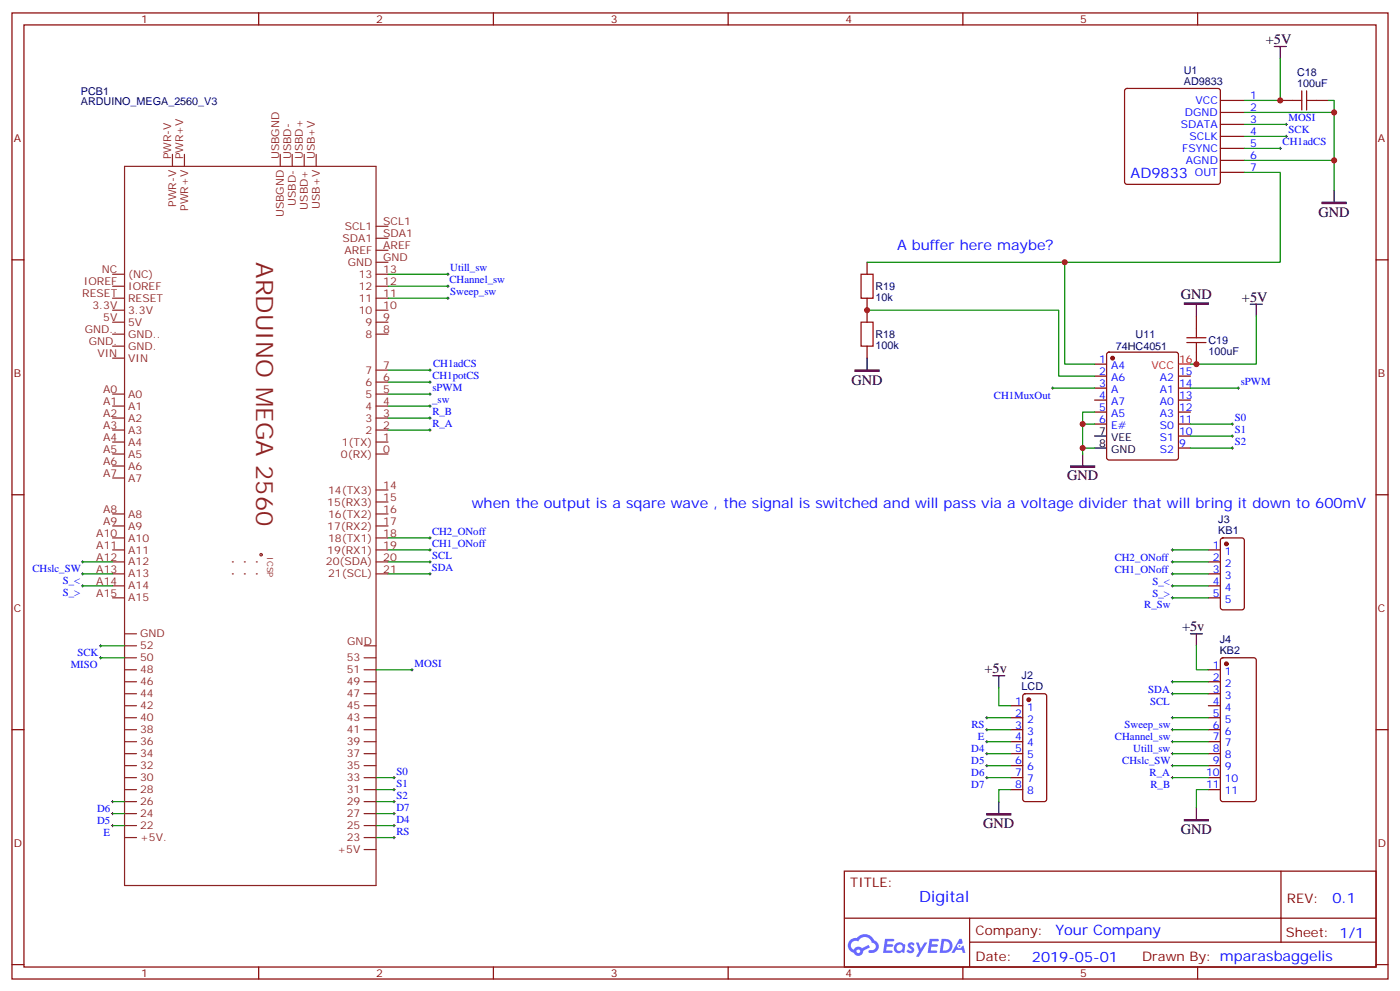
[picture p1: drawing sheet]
<svg xmlns="http://www.w3.org/2000/svg" width="412mm" height="292mm" viewBox="0 0 412 292" stroke-linecap="round" stroke-linejoin="round" font-family="sans-serif">
<g fill="none" stroke="#870000" stroke-width=".35">
<path d="M3.5 3.8h405.4v284.3h-405.4zM7.1 7.3h398.2v277.3h-398.2zM76.2 3.8v3.5M145.3 3.8v3.5M214.5 3.8v3.5M283.6 3.8v3.5M352.8 3.8v3.5M3.5 76.5h3.6M405.3 76.5h3.6M3.5 145.6h3.6M405.3 145.6h3.6M3.5 214.8h3.6"/>
<path d="M405.3 214.8h3.6M248.7 256.4h156.6v28.2h-156.6zM377.3 256.4v20.9M248.7 270.2h156.5M285.6 277.3h119.6M285.6 270.2v14.2M3.5 283.9h3.6M76.2 284.6v3.5M145.3 284.6v3.5M214.5 284.6v3.5M283.6 284.6v3.5M352.8 284.6v3.5"/>
<path d="M405.3 283.9h3.6"/>
</g>
<g fill="#5487ff">
<path d="M267.7 277.6a1.22 1.22 0 0 1 1.7 .2l-.4 .6a.47 .47 0 0 0-.3-.4 .47 .47 0 0 0-.5 .2l.1 .2a1.14 1.14 0 0 1 .8 1.8 1.14 1.14 0 0 1-1.9 0l-.2-.2 .5-.6 .7 .5a.29 .29 0 0 0 .3-.3 .29 .29 0 0 0-.2-.3 1.04 1.04 0 0 1-.6-1.7z"/>
<path d="M260.7 276.3h2.4l.3 .2-.2 .5-1.8 .1-.1 .8h1.5l.3 .4-.3 .4h-1.6l-.2 1.1h1.7l.2 .3-.2 .3-2.6 .1z"/>
<path d="M273.8 276.3h2.4l.3 .2-.1 .5-1.8 .1-.2 .8h1.6l.3 .4-.4 .4h-1.6l-.1 1.1h1.7l.2 .3-.2 .3-2.6 .1z"/>
<path d="M282.6 276.3h.7l.3 1.3-.6 .3a.69 .69 0 0 0-1 .3 .69 .69 0 0 0 .4 .9 .69 .69 0 0 0 .9-.6l.5-.2 .6 2.2h-.8l-.2-.9h-1.8l-.5 .9h-.8z"/>
<path d="M269.8 277.4h.8l.6 1.8 1.1-1.8h.9l-2.6 4.2h-.8l.9-1.5z"/>
<path d="M277.4 276.3l-.6 4.2h1.3a2.11 2.11 0 0 0 2.5-2.1 2.11 2.11 0 0 0-2.5-2.1zM278.1 277.1a1.39 1.39 0 0 1 1.7 1.4 1.39 1.39 0 0 1-1.8 1.3h-.3z"/>
<path d="M263.7 277.9a1.54 1.54 0 0 0-.1 2.2 1.54 1.54 0 0 0 2.2 .1l.6 .3 .3-2.3-.2-.3h-.4a1.49 1.49 0 0 0-2.4 0zM264 278.9a.94 .94 0 0 1 1.8 0 .94 .94 0 0 1-1.8 0z"/>
<path d="M250.4 276.7a2.18 2.18 0 0 0 1.1 3.7 1.44 1.44 0 0 0 1.6 .9 1.44 1.44 0 0 0 1.2-1.4l2-1.1-.5-.7-1.9 1a1.47 1.47 0 0 0-2.4 .4 1.39 1.39 0 0 1-.7-1.9 1.39 1.39 0 0 1 2-.5 2.12 2.12 0 0 1 2.2-1.3 2.12 2.12 0 0 1 1.9 1.7 1.14 1.14 0 0 1 1.1 1.4 1.14 1.14 0 0 1-1.7 .7 .43 .43 0 0 0-.5 .4 .43 .43 0 0 0 .4 .5 1.98 1.98 0 0 0 2.5-1.2 1.98 1.98 0 0 0-1.2-2.6 3.1 3.1 0 0 0-5.3-.6l-.9 .1zM252.3 280a.55 .55 0 0 1 1.1 0 .55 .55 0 0 1-1.1 0z"/>
<circle cx="282.6" cy="278.4" r=".26"/>
</g>
<g fill="none" stroke="#870000" stroke-width=".35">
<path d="M331.5 26.2l.5-.2h26.8l.5 .2 .2 .5v26.9l-.3 .5-.4 .2h-26.8l-.5-.3-.2-.4v-26.9zM359.5 29.6h7M359.5 33.1h7M359.5 36.6h7M377.1 29.6h3.5M387.7 29.6h3.5M359.5 40.1h7M359.5 43.7h7M359.5 47.2h7M359.5 50.7h7M255.4 77.2v3.5M255.4 87.8v7"/>
<path d="M352.4 93.1v3.5M255.4 101.9v3.5M322.4 107.2h3.6M322.4 110.7h3.6M322.4 114.2h3.6M322.4 117.8h3.6M326.2 103.9l.5-.3h19.7l.7 .5v30.6l-.4 .6-20 .1-.7-.5v-30.5zM347.1 110.7h3.6M347.1 114.2h3.6M347.1 117.8h3.6M352.4 103.6v3.6M322.4 121.3h3.6"/>
<path d="M322.4 124.8h3.6M347.1 121.3h3.6M347.1 124.8h3.6M347.1 131.9h3.6M347.1 128.3h3.6M359.7 158.5l.5-.2h5.6l.7 .5v20l-.4 .6-5.9 .1-.7-.5v-20zM356 161.9h3.5M356 165.4h3.5M356 168.9h3.5M356 172.4h3.5M356 176h3.5M356 197.1h3.5"/>
<path d="M359.7 193.8l.5-.2h9.2l.6 .4 .1 41.2-.5 .7h-9.4l-.7-.4v-41.2zM297.7 207.7h3.6M297.7 211.2h3.6M297.7 214.8h3.6M297.7 218.3h3.6M301.5 204.4l.5-.2h5.6l.5 .2 .2 .5v30.3l-.2 .5-.5 .2h-5.6l-.5-.2-.2-.5v-30.3zM356 200.7h3.5M356 204.2h3.5M356 207.7h3.5M356 211.2h3.5M356 214.8h3.5M356 218.3h3.5"/>
<path d="M297.7 221.8h3.6M297.7 225.4h3.6M297.7 228.9h3.6M297.7 232.4h3.6M356 221.8h3.5M356 225.4h3.5M356 228.9h3.5M356 232.4h3.5"/>
</g>
<g fill="#870000" stroke="#870000" stroke-width=".35">
<circle cx="327.7" cy="105.4" r=".53"/>
<circle cx="361.2" cy="160.1" r=".53"/>
<circle cx="361.2" cy="195.4" r=".53"/>
<circle cx="303" cy="206" r=".53"/>
</g>
<path d="M322.4 128.3h3.6M322.4 131.9h3.6" fill="none" stroke="#000" stroke-width=".35"/>
<path d="M347.1 107.2h3.6" fill="none" stroke="#f00" stroke-width=".35"/>
<path d="M380.6 29.6h2.9M383.5 26.7v5.7M384.9 26.7v5.7M384.9 29.6h2.8M253.6 94.8h3.6v7.1h-3.6zM253.6 80.7h3.6v7.1h-3.6zM349.6 99.4h5.6M352.4 96.6v2.8M349.6 100.8h5.6M352.4 100.8v2.8" fill="none" stroke="#a10000" stroke-width=".35"/>
<g fill="none" stroke="#8c2424" stroke-width=".35">
<path d="M50.8 45.4v3.6M54.3 45.4v3.6M82.5 45.4v3.6M86.1 45.4v3.6M89.6 45.4v3.6M93.1 45.4v3.6M110.8 66.6h3.5M110.8 70.1h3.5M110.8 73.7h3.5M110.8 77.2h3.5M33.2 80.7h3.5M33.2 84.2h3.5"/>
<path d="M33.2 87.8h3.5M33.2 91.3h3.5M33.2 94.8h3.5M33.2 98.4h3.5M110.8 80.7h3.5M110.8 84.2h3.5M110.8 87.8h3.5M110.8 91.3h3.5M110.8 94.8h3.5M110.8 98.4h3.5M33.2 116h3.5M33.2 119.5h3.5"/>
<path d="M33.2 105.4h3.5M33.2 101.9h3.5M110.8 108.9h3.5M110.8 112.5h3.5M110.8 116h3.5M110.8 119.5h3.5M33.2 123h3.5M33.2 126.6h3.5M33.2 130.1h3.5M33.2 133.6h3.5M33.2 137.2h3.5M110.8 123h3.5"/>
<path d="M110.8 126.6h3.5M110.8 130.1h3.5M110.8 133.6h3.5M33.2 151.3h3.5M33.2 154.8h3.5M33.2 158.3h3.5M33.2 140.7h3.5M110.8 144.2h3.5M110.8 147.7h3.5M110.8 151.3h3.5M110.8 154.8h3.5M110.8 158.3h3.5"/>
<path d="M33.2 161.9h3.5M33.2 165.4h3.5M33.2 168.9h3.5M33.2 176h3.5M33.2 172.4h3.5M110.8 161.9h3.5M110.8 165.4h3.5M110.8 168.9h3.5M36.7 197.1h3.5M36.7 193.6h3.5M36.7 190.1h3.5M36.7 186.5h3.5"/>
<path d="M107.2 197.1h3.6M107.2 193.6h3.6M107.2 190.1h3.6M36.7 218.3h3.5M36.7 214.8h3.5M36.7 211.2h3.5M36.7 207.7h3.5M36.7 204.2h3.5M36.7 200.7h3.5M107.2 218.3h3.6M107.2 214.8h3.6M107.2 211.2h3.6"/>
<path d="M107.2 207.7h3.6M107.2 204.2h3.6M107.2 200.7h3.6M36.7 239.5h3.5M36.7 235.9h3.5M36.7 232.4h3.5M36.7 228.9h3.5M36.7 225.4h3.5M36.7 221.8h3.5M107.2 239.5h3.6M107.2 235.9h3.6M107.2 232.4h3.6"/>
<path d="M107.2 228.9h3.6M107.2 225.4h3.6M107.2 221.8h3.6M36.7 246.5h3.5M36.7 243h3.5M107.2 250h3.6M107.2 246.5h3.6M107.2 243h3.6"/>
</g>
<g fill="#8c2424">
<circle cx="75.5" cy="168.9" r=".18"/>
<circle cx="72" cy="168.9" r=".18"/>
<circle cx="68.4" cy="168.9" r=".18"/>
<circle cx="68.4" cy="165.4" r=".18"/>
<circle cx="72" cy="165.4" r=".18"/>
<circle cx="75.5" cy="165.4" r=".18"/>
</g>
<g fill="none" stroke="#8c2424" stroke-width=".35">
<path d="M36.7 49h74.1v211.6h-74.1z"/>
<circle cx="76.9" cy="163.3" r=".35"/>
</g>
<g fill="none" stroke="#000" stroke-width=".29">
<path d="M378.5 36.6h.7M378.9 36.3v.7M378.9 39.8v.7M376.8 43.7h.7M377.1 43.3v.7M378.5 40.1h.7M131.6 80.7h.7M131.6 87.8h.7M131.6 84.2h.7M131.9 80.4v.7M131.9 83.9v.7M131.9 87.4v.7"/>
<path d="M126.3 108.9h.7M126.3 116h.7M126.3 112.5h.7M126.3 119.5h.7M126.6 108.6v.7M126.6 112.1v.7M126.6 115.6v.7M126.6 119.2v.7M309.7 114.2h.7M310.1 113.9v.7M364.4 114.2h.7M364.8 113.9v.7"/>
<path d="M126.3 123h.7M126.3 126.6h.7M126.6 122.7v.7M126.6 126.2v.7M362.7 131.9h.7M362.7 128.3h.7M362.7 124.8h.7M363 124.5v.7M363 128v.7M363 131.5v.7M126.3 158.3h.7M126.6 158v.7"/>
<path d="M24 165.4h.7M24 168.9h.7M24 172.4h.7M24.3 165v.7M24.3 168.6v.7M24.3 172.1v.7M126.3 165.4h.7M126.3 168.9h.7M126.3 161.9h.7M126.6 161.5v.7M126.6 165v.7M126.6 168.6v.7"/>
<path d="M345 165.4h.7M345 168.9h.7M345 172.4h.7M345 161.9h.7M345 176h.7M345.4 161.5v.7M345.4 165v.7M345.4 168.6v.7M345.4 172.1v.7M345.4 175.6v.7M29.3 190.1h.7M29.3 193.6h.7"/>
<path d="M29.6 189.7v.7M29.6 193.3v.7M121 197.1h.7M121.4 196.8v.7M290.3 218.3h.7M290.3 211.2h.7M290.3 214.8h.7M290.7 210.9v.7M290.7 214.4v.7M290.7 217.9v.8M345 218.3h.7M345 211.2h.7"/>
<path d="M345 200.7h.7M345 204.2h.7M345 214.8h.7M345.4 200.3v.7M345.4 203.8v.7M345.4 210.9v.7M345.4 214.4v.7M345.4 217.9v.8M32.8 235.9h.7M32.8 239.5h.7M33.2 235.6v.7M33.2 239.1v.7"/>
<path d="M115.7 235.9h.7M115.7 232.4h.7M115.7 228.9h.7M115.7 239.5h.7M116.1 228.5v.7M116.1 232.1v.7M116.1 235.6v.7M116.1 239.1v.7M290.3 228.9h.7M290.3 221.8h.7M290.3 225.4h.7M290.7 221.5v.7"/>
<path d="M290.7 225v.7M290.7 228.5v.7M345 228.9h.7M345 221.8h.7M345 225.4h.7M345.4 221.5v.7M345.4 225v.7M345.4 228.5v.7M32.8 243h.7M33.2 242.6v.7M115.7 243h.7M115.7 246.5h.7"/>
<path d="M116.1 242.6v.7M116.1 246.2v.7"/>
</g>
<g fill="none" stroke="#000" stroke-width=".35">
<path d="M375.4 13.7h3.5M377.1 13.7v3.5M393 56v3.5M352.4 89.5v3.6M368.3 89.5h3.5M370.1 89.5v3.6M255.4 105.4v3.5M318.9 133.6v3.6M292.5 198.9h3.5M294.2 198.9v3.5M350.7 186.5h3.5M352.4 186.5v3.6"/>
<path d="M294.2 235.9v3.6M352.4 237.7v3.5"/>
</g>
<path d="M389.5 59.5h7v.4h-7zM348.9 89.2h7.1v.3h-7.1zM251.9 108.9h7v.4h-7zM315.4 137.2h7v.3h-7zM290.7 239.5h7v.3h-7zM348.9 241.2h7.1v.4h-7.1z" fill="#000" stroke="#000" stroke-width=".35"/>
<g fill="none" stroke="#008700" stroke-width=".35">
<path d="M377.1 17.2v12.4h-10.6M366.5 33.1h26.5v14.1h-26.5M366.5 36.6h12.4M391.2 29.6h1.8v3.5M366.5 50.7h10.6v26.5h-121.7M366.5 40.1h12.4M366.5 43.7h10.6M393 47.2v8.8M313.6 77.2v30h8.8M114.3 80.7h17.6M114.3 84.2h17.6M114.3 87.8h17.6"/>
<path d="M255.4 91.3h56.5v19.4h10.5M370.1 93.1v14.1h-19.4M114.3 108.9h12.3M114.3 116h12.3M114.3 112.5h12.3M114.3 119.5h12.3M310.1 114.2h12.3M350.7 114.2h14.1M114.3 123h12.3M114.3 126.6h12.3M318.9 124.8h3.5M322.4 131.9h-3.5v1.7"/>
<path d="M322.4 121.3h-3.5v10.6M350.7 124.8h12.3M350.7 128.3h12.3M350.7 131.9h12.3M114.3 158.3h12.3M24.3 168.9h8.9M24.3 165.4h8.9M24.3 172.4h8.9M114.3 168.9h12.3M114.3 165.4h12.3M114.3 161.9h12.3M345.4 168.9h10.6"/>
<path d="M345.4 165.4h10.6M345.4 172.4h10.6M345.4 161.9h10.6M345.4 176h10.6M29.6 190.1h7.1M29.6 193.6h7.1M110.8 197.1h10.6M352.4 190.1v7h3.6M290.7 218.3h7M290.7 214.8h7M290.7 211.2h7M294.2 202.4v5.3h3.5"/>
<path d="M345.4 218.3h10.6M345.4 214.8h10.6M345.4 211.2h10.6M345.4 200.7h10.6M345.4 204.2h10.6M33.2 235.9h3.5M33.2 239.5h3.5M110.8 235.9h5.3M110.8 232.4h5.3M110.8 228.9h5.3M110.8 239.5h5.3M290.7 228.9h7"/>
<path d="M290.7 221.8h7M290.7 225.4h7M297.7 232.4h-3.5v3.5M345.4 228.9h10.6M345.4 221.8h10.6M345.4 225.4h10.6M356 232.4h-3.6v5.3M33.2 243h3.5M110.8 243h5.3M110.8 246.5h5.3"/>
</g>
<g fill="#c00">
<circle cx="318.9" cy="131.9" r=".88"/>
<circle cx="393" cy="47.2" r=".88"/>
<circle cx="318.9" cy="124.8" r=".88"/>
<circle cx="377.1" cy="29.6" r=".88"/>
<circle cx="393" cy="33.1" r=".88"/>
<circle cx="313.6" cy="77.2" r=".88"/>
<circle cx="255.4" cy="91.3" r=".88"/>
<circle cx="352.4" cy="107.2" r=".88"/>
</g>
<text font-size="7.1" fill="#8d2323" x="75.5" y="77.2" transform="rotate(90 75.5 77.2)">ARDUINO MEGA 2560</text>
<text font-size="4.6" fill="#00f" x="270.8" y="265.4">Digital</text>
<g font-size="4.2">
<text x="372.9" y="13">+5V</text>
<text x="388.4" y="63.8">GND</text>
<text x="347.8" y="88.1">GND</text>
<text x="365.8" y="88.8">+5V</text>
<text x="250.8" y="113.3">GND</text>
<text x="314.3" y="141.4">GND</text>
<text x="348.2" y="185.8">+5v</text>
<text x="290" y="198.2">+5v</text>
<text x="289.6" y="243.7">GND</text>
<text x="347.8" y="245.5">GND</text>
</g>
<g font-size="4.2" fill="#00f">
<text x="333" y="52.5">AD9833</text>
<text x="264.2" y="73.7">A buffer here maybe?</text>
<text x="139" y="149.5">when the output is a sqare wave , the signal is switched and will pass via a voltage divider that will bring it down to 600mV</text>
<text x="392.5" y="265.7">0.1</text>
<text x="310.9" y="275.2">Your Company</text>
<text x="304" y="283">2019-05-01</text>
</g>
<g font-size="3.9" fill="#800">
<text x="250.5" y="261">TITLE:</text>
<text x="379.1" y="265.7">REV:</text>
<text x="287.4" y="275.2">Company:</text>
<text x="378.7" y="275.8">Sheet: 1/1</text>
<text x="287.4" y="282.9">Date:</text>
<text x="336.4" y="282.9">Drawn By: mparasbaggelis</text>
</g>
<g font-size="3.2" fill="#800">
<text x="41.6" y="6.8">1</text>
<text x="110.8" y="6.8">2</text>
<text x="179.9" y="6.8">3</text>
<text x="249.1" y="6.8">4</text>
<text x="318.2" y="6.8">5</text>
<text x="4.1" y="41.9">A</text>
<text x="405.9" y="41.9">A</text>
<text x="4.1" y="111.1">B</text>
<text x="405.9" y="111.1">B</text>
<text x="4.1" y="180.2">C</text>
<text x="405.9" y="180.2">C</text>
<text x="4.1" y="249.3">D</text>
<text x="405.9" y="249.3">D</text>
<text x="41.6" y="287.6">1</text>
<text x="110.8" y="287.6">2</text>
<text x="179.9" y="287.6">3</text>
<text x="249.1" y="287.6">4</text>
<text x="318.2" y="287.6">5</text>
</g>
<g font-size="3.2" fill="#000080">
<text x="348.7" y="21.8">U1</text>
<text x="382.1" y="22.5">C18</text>
<text x="23.8" y="28.1">PCB1</text>
<text x="348.7" y="24.9">AD9833</text>
<text x="382.1" y="25.7">100uF</text>
<text x="23.8" y="31">ARDUINO_MEGA_2560_V3</text>
<text x="257.9" y="88.6">10k</text>
<text x="257.9" y="85.4">R19</text>
<text x="257.9" y="99.5">R18</text>
<text x="334.5" y="99.4">U11</text>
<text x="356" y="101.3">C19</text>
<text x="257.9" y="102.7">100k</text>
<text x="328.7" y="103">74HC4051</text>
<text x="356" y="104.5">100uF</text>
<text x="358.9" y="153.9">J3</text>
<text x="358.9" y="157.1">KB1</text>
<text x="359.3" y="189.4">J4</text>
<text x="359.3" y="192.5">KB2</text>
<text x="300.9" y="203">LCD</text>
<text x="300.9" y="199.8">J2</text>
</g>
<g font-size="3.2" fill="#00f">
<text x="368.3" y="29.2">1</text>
<text x="349" y="34.1">DGND</text>
<text x="352.2" y="30.6">VCC</text>
<text x="368.3" y="32.7">2</text>
<text x="379.6" y="35.7">MOSI</text>
<text x="347.9" y="37.7">SDATA</text>
<text x="350.4" y="41.2">SCLK</text>
<text x="368.3" y="36.3">3</text>
<text x="368.3" y="39.8">4</text>
<text x="379.6" y="39.3">SCK</text>
<text x="348.2" y="44.7">FSYNC</text>
<text x="368.3" y="43.3">5</text>
<text x="368.3" y="46.8">6</text>
<text x="377.8" y="42.8">CH1adCS</text>
<text x="349.3" y="48.3">AGND</text>
<text x="352" y="51.8">OUT</text>
<text x="368.3" y="50.4">7</text>
<text x="132.4" y="83.4">CHannel_sw</text>
<text x="132.6" y="79.9">Utill_sw</text>
<text x="132.6" y="86.9">Sweep_sw</text>
<text x="323.8" y="106.8">1</text>
<text x="127.4" y="111.6">CH1potCS</text>
<text x="127.6" y="108.1">CH1adCS</text>
<text x="323.8" y="110.3">2</text>
<text x="323.8" y="113.9">3</text>
<text x="327.3" y="108.6">A4</text>
<text x="327.3" y="112.1">A6</text>
<text x="341.6" y="112.1">A2</text>
<text x="347.3" y="113.9">14</text>
<text x="347.3" y="110.3">15</text>
<text x="365.5" y="113.4">sPWM</text>
<text x="127.3" y="118.7">_sw</text>
<text x="127.4" y="115.1">sPWM</text>
<text x="292.8" y="117.3">CH1MuxOut</text>
<text x="323.8" y="117.4">4</text>
<text x="327.3" y="115.6">A</text>
<text x="327.3" y="119.2">A7</text>
<text x="341.6" y="119.2">A0</text>
<text x="341.6" y="115.6">A1</text>
<text x="347.3" y="117.4">13</text>
<text x="127.4" y="125.7">R_A</text>
<text x="127.4" y="122.2">R_B</text>
<text x="323.8" y="120.9">5</text>
<text x="323.8" y="124.5">6</text>
<text x="327.3" y="122.7">A5</text>
<text x="341.6" y="122.7">A3</text>
<text x="347.3" y="124.5">11</text>
<text x="347.3" y="120.9">12</text>
<text x="363.7" y="123.9">S0</text>
<text x="327.3" y="126.2">E#</text>
<text x="341.6" y="129.8">S1</text>
<text x="341.6" y="126.2">S0</text>
<text x="347.3" y="131.5">9</text>
<text x="347.3" y="128">10</text>
<text x="363.7" y="131">S2</text>
<text x="363.7" y="127.5">S1</text>
<text x="341.6" y="133.3">S2</text>
<text x="127.3" y="161">CH1_ONoff</text>
<text x="127.3" y="157.4">CH2_ONoff</text>
<text x="357.3" y="161.5">1</text>
<text x="127.3" y="164.6">SCL</text>
<text x="328.4" y="165">CH2_ONoff</text>
<text x="357.3" y="165">2</text>
<text x="360.8" y="163.3">1</text>
<text x="360.8" y="166.8">2</text>
<text x="9.5" y="168.5">CHslc_SW</text>
<text x="18.5" y="172">S_&lt;</text>
<text x="127.2" y="168.1">SDA</text>
<text x="328.4" y="168.6">CH1_ONoff</text>
<text x="339.5" y="172.1">S_&lt;</text>
<text x="357.3" y="168.6">3</text>
<text x="357.3" y="172.1">4</text>
<text x="360.8" y="170.3">3</text>
<text x="360.8" y="173.8">4</text>
<text x="18.5" y="175.5">S_&gt;</text>
<text x="337.1" y="179.1">R_Sw</text>
<text x="339.5" y="175.6">S_&gt;</text>
<text x="357.3" y="175.6">5</text>
<text x="360.8" y="177.4">5</text>
<text x="20.8" y="196.7">MISO</text>
<text x="22.8" y="193.2">SCK</text>
<text x="122.1" y="196.3">MOSI</text>
<text x="357.3" y="196.8">1</text>
<text x="338.3" y="203.8">SDA</text>
<text x="357.3" y="200.3">2</text>
<text x="357.3" y="203.8">3</text>
<text x="360.8" y="198.5">1</text>
<text x="360.8" y="202.1">2</text>
<text x="299.1" y="207.4">1</text>
<text x="302.6" y="209.1">1</text>
<text x="338.8" y="207.4">SCL</text>
<text x="357.3" y="207.4">4</text>
<text x="360.8" y="205.6">3</text>
<text x="360.8" y="209.1">4</text>
<text x="286.1" y="214.3">RS</text>
<text x="299.1" y="210.9">2</text>
<text x="299.1" y="214.4">3</text>
<text x="302.6" y="212.7">2</text>
<text x="331.3" y="214.3">Sweep_sw</text>
<text x="357.3" y="210.9">5</text>
<text x="357.3" y="214.4">6</text>
<text x="360.8" y="212.7">5</text>
<text x="286.1" y="221.4">D4</text>
<text x="288" y="217.9">E</text>
<text x="299.1" y="217.9">4</text>
<text x="299.1" y="221.5">5</text>
<text x="302.6" y="216.2">3</text>
<text x="302.6" y="219.7">4</text>
<text x="328.4" y="217.9">CHannel_sw</text>
<text x="333.8" y="221.4">Utill_sw</text>
<text x="357.3" y="217.9">7</text>
<text x="357.3" y="221.5">8</text>
<text x="360.8" y="216.2">6</text>
<text x="360.8" y="219.7">7</text>
<text x="286.1" y="224.9">D5</text>
<text x="299.1" y="225">6</text>
<text x="302.6" y="223.2">5</text>
<text x="302.6" y="226.8">6</text>
<text x="330.6" y="224.9">CHslc_SW</text>
<text x="357.3" y="225">9</text>
<text x="360.8" y="223.2">8</text>
<text x="360.8" y="226.8">9</text>
<text x="116.8" y="231.5">S1</text>
<text x="116.8" y="228">S0</text>
<text x="286.1" y="228.5">D6</text>
<text x="286.1" y="232">D7</text>
<text x="299.1" y="228.5">7</text>
<text x="299.1" y="232.1">8</text>
<text x="302.6" y="230.3">7</text>
<text x="302.6" y="233.8">8</text>
<text x="338.6" y="228.5">R_A</text>
<text x="338.9" y="232.1">R_B</text>
<text x="355.3" y="228.5">10</text>
<text x="355.3" y="232.1">11</text>
<text x="360.8" y="230.3">10</text>
<text x="360.8" y="233.8">11</text>
<text x="28.6" y="239">D6</text>
<text x="116.8" y="235.1">S2</text>
<text x="116.8" y="238.6">D7</text>
<text x="28.6" y="242.6">D5</text>
<text x="116.8" y="242.1">D4</text>
<text x="116.8" y="245.6">RS</text>
<text x="30.5" y="246.1">E</text>
</g>
<g font-size="3.2" fill="#8d2323">
<text x="50.4" y="46.8" transform="rotate(-90 50.4 46.8)">PWR-V</text>
<text x="54" y="46.8" transform="rotate(-90 54 46.8)">PWR+V</text>
<text x="82.2" y="46.8" transform="rotate(-90 82.2 46.8)">USBGND</text>
<text x="85.7" y="46.8" transform="rotate(-90 85.7 46.8)">USBD-</text>
<text x="89.3" y="46.8" transform="rotate(-90 89.3 46.8)">USBD+</text>
<text x="92.8" y="46.8" transform="rotate(-90 92.8 46.8)">USB+V</text>
<text x="51.9" y="60.9" transform="rotate(-90 51.9 60.9)">PWR-V</text>
<text x="55.4" y="62" transform="rotate(-90 55.4 62)">PWR+V</text>
<text x="83.6" y="64" transform="rotate(-90 83.6 64)">USBGND</text>
<text x="87.1" y="60.6" transform="rotate(-90 87.1 60.6)">USBD-</text>
<text x="90.7" y="61.7" transform="rotate(-90 90.7 61.7)">USBD+</text>
<text x="94.2" y="61.5" transform="rotate(-90 94.2 61.5)">USB+V</text>
<text x="100.9" y="71.2">SDA1</text>
<text x="101.5" y="67.7">SCL1</text>
<text x="112.9" y="66.3">SCL1</text>
<text x="112.9" y="69.8">SDA1</text>
<text x="101.5" y="74.7">AREF</text>
<text x="112.9" y="73.3">AREF</text>
<text x="112.9" y="76.8">GND</text>
<text x="24.7" y="83.9">IOREF</text>
<text x="30" y="80.4">NC</text>
<text x="37.7" y="81.8">(NC)</text>
<text x="102.4" y="78.2">GND</text>
<text x="105.7" y="81.8">13</text>
<text x="112.9" y="80.4">13</text>
<text x="112.9" y="83.9">12</text>
<text x="24.2" y="87.4">RESET</text>
<text x="37.7" y="88.8">RESET</text>
<text x="37.7" y="85.3">IOREF</text>
<text x="105.7" y="85.3">12</text>
<text x="105.7" y="88.8">11</text>
<text x="112.9" y="87.4">11</text>
<text x="27.2" y="90.9">3.3V</text>
<text x="30.4" y="94.5">5V</text>
<text x="37.7" y="95.9">5V</text>
<text x="37.7" y="92.4">3.3V</text>
<text x="105.7" y="92.4">10</text>
<text x="107.7" y="95.9">9</text>
<text x="112.9" y="90.9">10</text>
<text x="112.9" y="94.5">9</text>
<text x="25" y="98">GND..</text>
<text x="26.1" y="101.5">GND.</text>
<text x="37.7" y="99.4">GND..</text>
<text x="107.7" y="99.4">8</text>
<text x="112.9" y="98">8</text>
<text x="28.7" y="105.1">VIN</text>
<text x="37.7" y="106.5">VIN</text>
<text x="37.7" y="102.9">GND.</text>
<text x="107.7" y="110">7</text>
<text x="107.7" y="113.5">6</text>
<text x="112.9" y="108.6">7</text>
<text x="112.9" y="112.1">6</text>
<text x="30.4" y="119.2">A1</text>
<text x="30.4" y="115.6">A0</text>
<text x="37.7" y="117.1">A0</text>
<text x="107.7" y="117.1">5</text>
<text x="112.9" y="115.6">5</text>
<text x="112.9" y="119.2">4</text>
<text x="30.4" y="122.7">A2</text>
<text x="37.7" y="124.1">A2</text>
<text x="37.7" y="120.6">A1</text>
<text x="107.7" y="120.6">4</text>
<text x="107.7" y="124.1">3</text>
<text x="112.9" y="122.7">3</text>
<text x="30.4" y="129.8">A4</text>
<text x="30.4" y="126.2">A3</text>
<text x="37.7" y="131.2">A4</text>
<text x="37.7" y="127.6">A3</text>
<text x="100.7" y="131.2">1(TX)</text>
<text x="107.7" y="127.6">2</text>
<text x="112.9" y="126.2">2</text>
<text x="112.9" y="129.8">1</text>
<text x="30.4" y="133.3">A5</text>
<text x="30.4" y="136.8">A6</text>
<text x="37.7" y="134.7">A5</text>
<text x="100.4" y="134.7">0(RX)</text>
<text x="112.9" y="133.3">0</text>
<text x="30.4" y="140.3">A7</text>
<text x="37.7" y="138.2">A6</text>
<text x="37.7" y="141.7">A7</text>
<text x="112.9" y="143.9">14</text>
<text x="96.4" y="148.8">15(RX3)</text>
<text x="96.7" y="145.3">14(TX3)</text>
<text x="112.9" y="147.4">15</text>
<text x="30.4" y="154.4">A9</text>
<text x="30.4" y="150.9">A8</text>
<text x="37.7" y="155.9">A9</text>
<text x="37.7" y="152.3">A8</text>
<text x="96.4" y="155.9">17(RX2)</text>
<text x="96.7" y="152.3">16(TX2)</text>
<text x="112.9" y="150.9">16</text>
<text x="112.9" y="154.4">17</text>
<text x="28.4" y="161.5">A11</text>
<text x="28.4" y="158">A10</text>
<text x="37.7" y="159.4">A10</text>
<text x="96.7" y="159.4">18(TX1)</text>
<text x="112.9" y="158">18</text>
<text x="112.9" y="161.5">19</text>
<text x="28.4" y="165">A12</text>
<text x="37.7" y="166.4">A12</text>
<text x="37.7" y="162.9">A11</text>
<text x="96" y="166.4">20(SDA)</text>
<text x="96.4" y="162.9">19(RX1)</text>
<text x="112.9" y="165">20</text>
<text x="28.4" y="172.1">A14</text>
<text x="28.4" y="168.6">A13</text>
<text x="37.7" y="173.5">A14</text>
<text x="37.7" y="170">A13</text>
<text x="96.6" y="170">21(SCL)</text>
<text x="112.9" y="168.6">21</text>
<text x="28.4" y="175.6">A15</text>
<text x="37.7" y="177">A15</text>
<text x="41.3" y="187.6">GND</text>
<text x="41.3" y="191.1">52</text>
<text x="102.3" y="189.7">GND</text>
<text x="41.3" y="194.7">50</text>
<text x="102.2" y="194.7">53</text>
<text x="41.3" y="198.2">48</text>
<text x="41.3" y="201.7">46</text>
<text x="102.2" y="201.7">49</text>
<text x="102.2" y="198.2">51</text>
<text x="41.3" y="205.2">44</text>
<text x="41.3" y="208.8">42</text>
<text x="102.2" y="208.8">45</text>
<text x="102.2" y="205.2">47</text>
<text x="41.3" y="212.3">40</text>
<text x="41.3" y="215.8">38</text>
<text x="102.2" y="215.8">41</text>
<text x="102.2" y="212.3">43</text>
<text x="41.3" y="219.4">36</text>
<text x="102.2" y="219.4">39</text>
<text x="41.3" y="222.9">34</text>
<text x="41.3" y="226.4">32</text>
<text x="102.2" y="226.4">35</text>
<text x="102.2" y="222.9">37</text>
<text x="41.3" y="229.9">30</text>
<text x="41.3" y="233.5">28</text>
<text x="102.2" y="233.5">31</text>
<text x="102.2" y="229.9">33</text>
<text x="41.3" y="237">26</text>
<text x="102.2" y="237">29</text>
<text x="41.3" y="240.5">24</text>
<text x="41.3" y="244.1">22</text>
<text x="102.2" y="244.1">25</text>
<text x="102.2" y="240.5">27</text>
<text x="41.3" y="247.6">+5V.</text>
<text x="99.4" y="251.1">+5V</text>
<text x="102.2" y="247.6">23</text>
</g>
<g font-size="3.2" fill="#f00">
<text x="347.3" y="106.8">16</text>
<text x="339.2" y="108.6">VCC</text>
</g>
<g font-size="3.2">
<text x="323.8" y="128">7</text>
<text x="323.8" y="131.5">8</text>
<text x="327.3" y="129.8">VEE</text>
<text x="327.3" y="133.3">GND</text>
</g>
<text font-size="2.5" fill="#8d2323" x="78.7" y="164" transform="rotate(90 78.7 164)">ICSP</text>
</svg>
